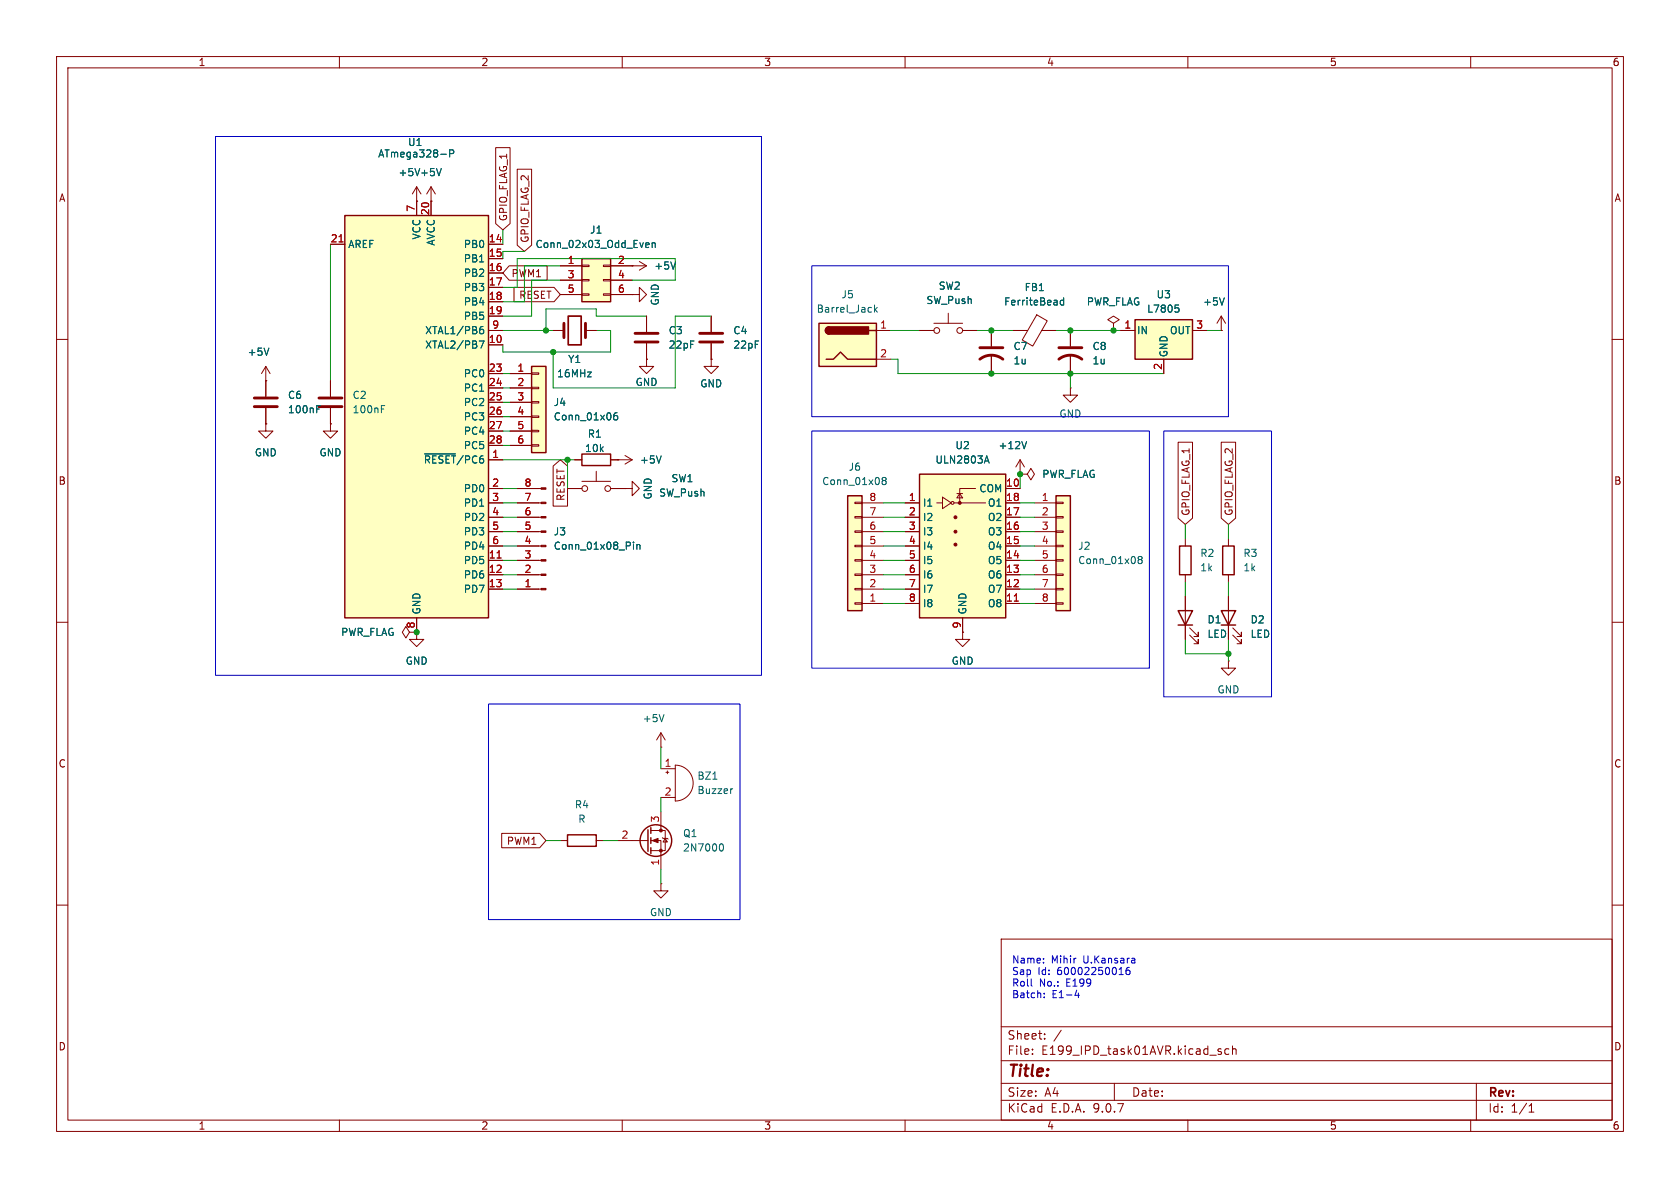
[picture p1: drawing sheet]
<svg xmlns="http://www.w3.org/2000/svg" width="297mm" height="210mm" viewBox="0 0 297 210" stroke-linecap="round" stroke-linejoin="round" font-family="sans-serif">
<g fill="none" stroke="#840000" stroke-width=".18">
<path d="M10 10h277v190h-277zM12 12h273v186h-273zM60 10v2M110 10v2M160 10v2M210 10v2M260 10v2M97.8 58.4h1.9M103.5 58.4h1.9M175.3 58.4v2.8M10 60h2M47 67.3h.1"/>
<path d="M47 64.8l-.8 1.2M47 64.8l.8 1.2M47 64.8v2.5M114.3 63.5v1.3h1.3l-1.3 1.2-1.3-1.2h1.3M114.3 63.5h.1M125.7 63.5v1.3h1.3l-1.3 1.2-1.2-1.2h1.2M125.7 63.5h.1M175.3 62.7v3.3M285 60h2M91.4 99.1h4.3M91.4 96.5h4.3M91.4 94h4.3"/>
<path d="M91.4 91.4h4.3M91.4 88.9h4.3M91.4 86.4h4.3M109.2 81.3h.1M109.2 81.3h2.6M110.5 86.4h1.3v-1.3l1.2 1.3-1.2 1.2v-1.2M110.5 86.4h.1M110.5 80.5l1.3 .8M111.8 81.3l-1.3 .7M209.5 95.3v1.2M217.2 95.3v1.2M10 110h2"/>
<path d="M72.4 111.8l-.6-1.1-.7 1.1 .7 1 .6-1h1.3M73.7 111.8h.1M91.4 104.1h4.3M91.4 101.6h4.3M209.5 101.6v1.3M217.2 101.6v1.3M285 110h2M10 160h2M177 166h108v32h-108zM285 160h2M60 198v2M110 198v2"/>
<path d="M160 198v2M177 194.5h108M177 191.5h108M177 187.5h108M177 181.5h108M182.5 186.3v.1M182.5 185.5v.1M184.7 183.6v.1M184.7 182.8v.1M187.6 182.1l-1.3 2M197 191.5v3M210 198v2"/>
<path d="M215.5 185.9l.4 .1 .1 .2-.3 .2h-.2M215.5 185.4l.4 .1M217.2 185.5l-.4-.1-.3 .3v.4l.2 .2h.5M217.9 185.5l.2-.1 .4 .1v.9M217.9 184.9v1.5M260 198v2M261 191.5v6.5M270.3 196.6h.9M270.3 195.5l.4-.4v1.5"/>
</g>
<path d="M99.7 57.2v2.5M103.5 57.2v2.5M173.2 63.5a3.3 3.3 0 0 1 4.1 0M173.2 61.5h4.1" fill="none" stroke="#840000" stroke-width=".51"/>
<path d="M100.5 55.9h2.2v5.1h-2.2z" fill="none" stroke="#840000" stroke-width=".3"/>
<path d="M208.5 96.5h2.1v5.1h-2.1zM216.2 96.5h2v5.1h-2z" fill="none" stroke="#840000" stroke-width=".25"/>
<g fill="#840000" stroke="#840000" stroke-width=".18">
<path d="M95.7 104h.8v.3h-.8z"/>
<path d="M95.7 101.5h.8v.2h-.8z"/>
<path d="M95.7 98.9h.8v.3h-.8z"/>
<path d="M95.7 96.4h.8v.2h-.8z"/>
<path d="M95.7 93.9h.8v.2h-.8z"/>
<path d="M95.7 91.3h.8v.3h-.8z"/>
<path d="M95.7 88.8h.8v.2h-.8z"/>
<path d="M95.7 86.2h.8v.3h-.8z"/>
</g>
<path d="M47.5 61.5l-.4 1.3M112 95.8v.2M112 96.3v.8M112.6 96.3v.8M112.6 96.4l.2-.1h.3v.8M116.9 80.6l-.4 1.3" fill="none" stroke="#006464" stroke-width=".18"/>
<path d="M94 64.8h2.5v15.2h-2.5z" fill="#ffffc2"/>
<g fill="none" stroke="#840000" stroke-width=".25">
<path d="M94 64.8h2.5v15.2h-2.5zM102.9 80.3h5v2h-5zM208.3 108h2.5l-1.3 2.5zM208.3 110.5h2.5M215.9 108h2.5l-1.2 2.5zM215.9 110.5h2.5M114.6 146.7v3.8M115.1 146.3v1M115.1 148.1v1M115.1 149.9v1"/>
<circle cx="116" cy="148.6" r="2.79"/>
</g>
<g fill="none" stroke="#840000" stroke-width=".18">
<path d="M58.4 74.9v1.3h1.3l-1.3 1.3-1.3-1.3h1.3M58.4 74.9h.1M58.4 67.3v2.8M58.4 72.1v2.8M90.2 66h3.8M90.2 68.6h3.8M90.2 71.1h3.8M90.2 73.7h3.8M90.2 76.2h3.8M90.2 78.7h3.8M94 65.9h1.2v.3h-1.2zM94 68.5h1.2v.2h-1.2z"/>
<path d="M94 71h1.2v.2h-1.2zM94 73.5h1.2v.3h-1.2zM94 76.1h1.2v.2h-1.2zM94 78.6h1.2v.3h-1.2zM100.3 86.4h2.6M101.6 81.3h1.3M102.9 85.1h5M105.4 83.3v1.8M107.9 86.4h2.6M107.9 81.3h1.3M209.5 105.4v7.6M210.3 112.3l1.5 1.5v-.8v.8h-.7"/>
<path d="M210.3 111l1.5 1.5v-.7v.7h-.7M217.2 116.8v1.3h1.2l-1.2 1.3-1.3-1.3h1.3M217.2 116.8h.1M217.2 105.4v7.6M217.9 112.3l1.6 1.5v-.8v.8h-.8M217.9 111l1.6 1.5v-.7v.7h-.8M116.8 132.1h.1M116.8 129.5v2.6M116.8 129.5l-.7 1.3M116.8 129.5l.8 1.3M116.8 135.9h2.6M117.7 136.5h.5"/>
<path d="M118 136.3v.5M119.4 135.3a3.2 3.2 0 0 1 3.1 3.1 3.2 3.2 0 0 1-3.1 3.2zM109.2 148.6h5.4M115.1 146.8h2.5v3.6h-2.5M115.1 148.6h1.7v5.1M116.8 156.2v1.3h1.3l-1.3 1.3-1.2-1.3h1.2M116.8 156.2h.1M116.8 143.5v3.3M116.8 141h2.6M117.1 148.1l.1 .1h.8l.1 .1M117.6 148.2l.4 .6h-.8z"/>
<circle cx="103.4" cy="86.4" r=".51"/>
<circle cx="107.4" cy="86.4" r=".51"/>
</g>
<path d="M67.4 72.3h.4M67.4 71.7h.6M109.1 73h-.4a.86 .86 0 0 0 0 1.2l.4-.1 .1-.4-.2-.2h-.3l-.2 .2M117.4 126.3l-.4 1.3M126 137.7h.7M129.5 139.4l-.2 .1M127.4 149.2h.1a.68 .68 0 0 1 .4 .6 .68 .68 0 0 1-.4 .6h-.1" fill="none" stroke="#006464" stroke-width=".18"/>
<path d="M56.4 71.9h4.1M56.4 70.4h4.1" fill="none" stroke="#840000" stroke-width=".51"/>
<g fill="#840000" stroke="#840000" stroke-width=".18">
<path d="M115.3 148.6l1-.4v.8z"/>
<circle cx="116.8" cy="146.8" r=".25"/>
<circle cx="116.8" cy="150.4" r=".25"/>
</g>
<path d="M186.7 87.6h2.5v20.4h-2.5z" fill="#ffffc2"/>
<path d="M186.7 87.6h2.5v20.4h-2.5z" fill="none" stroke="#840000" stroke-width=".25"/>
<g fill="none" stroke="#840000" stroke-width=".18">
<path d="M182.9 88.9h3.8M182.9 91.4h3.8M182.9 94h3.8M182.9 96.5h3.8M182.9 99.1h3.8M186.7 88.8h1.3v.2h-1.3zM186.7 91.3h1.3v.3h-1.3zM186.7 93.9h1.3v.2h-1.3zM186.7 96.4h1.3v.2h-1.3zM186.7 98.9h1.3v.3h-1.3zM170.2 111.8v1.2h1.2l-1.2 1.3-1.3-1.3h1.3M170.2 111.8h.1"/>
<path d="M182.9 101.6h3.8M182.9 104.1h3.8M182.9 106.7h3.8M186.7 101.5h1.3v.2h-1.3zM186.7 104h1.3v.3h-1.3zM186.7 106.6h1.3v.2h-1.3z"/>
</g>
<path d="M201.4 98.9l-.2-.2 .2-.3h.3l.2 .2-.2 .3M201.4 98.9l-.2 .3 .1 .3 .1 .1h.4l.1-.2v-.2l-.2-.3M201.4 98.9h.3" fill="none" stroke="#006464" stroke-width=".18"/>
<path d="M162.6 83.8h15.2v25.4h-15.2z" fill="#ffffc2"/>
<path d="M162.6 83.8h15.2v25.4h-15.2z" fill="none" stroke="#840000" stroke-width=".25"/>
<g fill="none" stroke="#840000" stroke-width=".18">
<path d="M162.6 58.4h2.5M165.1 57.2h5.1M167.6 55.4v1.8M170.2 58.4h2.5M160 88.9h2.6M160 91.4h2.6M160 94h2.6M160 96.5h2.6M160 99.1h2.6M165.6 88.9h1M166.6 87.9l1.5 1-1.5 1zM168.7 88.9h5.5"/>
<path d="M169.2 87.2h1M169.7 87.2l.5 .8h-1zM172.5 86.4h-2.8v2.5M177.8 88.9h2.5M177.8 91.4h2.5M177.8 94h2.5M177.8 96.5h2.5M177.8 99.1h2.5M177.8 86.4h2.5M160 101.6h2.6M160 104.1h2.6M160 106.7h2.6"/>
<path d="M170.2 109.2v2.6M177.8 101.6h2.5M177.8 104.1h2.5M177.8 106.7h2.5"/>
<circle cx="165.6" cy="58.4" r=".51"/>
<circle cx="169.7" cy="58.4" r=".51"/>
<circle cx="168.4" cy="88.9" r=".25"/>
</g>
<g fill="#840000" stroke="#840000" stroke-width=".18">
<circle cx="168.9" cy="91.4" r=".25"/>
<circle cx="168.9" cy="94" r=".25"/>
<circle cx="168.9" cy="96.3" r=".25"/>
<circle cx="169.7" cy="88.9" r=".25"/>
</g>
<path d="M179.3 106.3h.7" fill="none" stroke="#a90000" stroke-width=".18"/>
<path d="M174.1 81.5h.6M174.4 80.6l.5 1.3" fill="none" stroke="#006464" stroke-width=".18"/>
<path d="M149.9 87.6h2.5v20.4h-2.5z" fill="#ffffc2"/>
<path d="M149.9 87.6h2.5v20.4h-2.5zM100.3 147.6h5.1v2h-5.1z" fill="none" stroke="#840000" stroke-width=".25"/>
<g fill="none" stroke="#840000" stroke-width=".18">
<path d="M151.1 98.9h1.3v.3h-1.3zM151.1 96.4h1.3v.2h-1.3zM151.1 93.9h1.3v.2h-1.3zM151.1 91.3h1.3v.3h-1.3zM151.1 88.8h1.3v.2h-1.3zM152.4 99.1h3.8M152.4 96.5h3.8M152.4 94h3.8M152.4 91.4h3.8M152.4 88.9h3.8M151.1 106.6h1.3v.2h-1.3zM151.1 104h1.3v.3h-1.3z"/>
<path d="M151.1 101.5h1.3v.2h-1.3zM152.4 106.7h3.8M152.4 104.1h3.8M152.4 101.6h3.8M99.1 148.6h1.2M105.4 148.6h1.3"/>
</g>
<path d="M156.2 84.9l-.3-.2 .3-.3h.2l.3 .2-.3 .3M156.2 84.9l-.3 .3 .1 .3 .2 .2 .3-.1 .2-.2v-.2l-.3-.3M156.2 84.9h.2" fill="none" stroke="#006464" stroke-width=".18"/>
<path d="M144.8 57.2h10.1v7.6h-10.1z" fill="#ffffc2"/>
<path d="M144.8 57.2h10.1v7.6h-10.1zM146.6 57.8a.64 .64 0 0 0-.7 .6 .64 .64 0 0 0 .7 .7M153.7 58.4h1.2M146 63.5h1.3l1.3-1.3 1.3 1.3h5" fill="none" stroke="#840000" stroke-width=".25"/>
<g fill="#840000" stroke="#840000" stroke-width=".25">
<path d="M146.1 58l.5-.2v1.3a.63 .63 0 0 1-.6-.4 .63 .63 0 0 1 .1-.7z"/>
<path d="M146.6 57.8h6.9v1.3h-6.9z"/>
</g>
<path d="M154.9 58.4h2.6M179.1 58.4h2.6M183.3 55.7l1.8 1-2.5 4.5-1.9-1.1zM184.1 58.4h2.6M189.2 58.4v2.8M47 67.3v2.8M47 72.1v2.8M154.9 63.5h2.6M189.2 62.7v3.3" fill="none" stroke="#840000" stroke-width=".18"/>
<path d="M154.6 53.9v1.3M154.7 54.7l.4 .5M155.1 54.3l-.5 .5M188 52.6v1.3M188 53.1h-.3l-.3 .2 .2 .6h.4M56 72.3h.4M56 71.7h.6" fill="none" stroke="#006464" stroke-width=".18"/>
<path d="M45 71.9h4M45 70.4h4M187.2 63.5a3.3 3.3 0 0 1 4.1 0M187.2 61.5h4.1" fill="none" stroke="#840000" stroke-width=".51"/>
<path d="M200.7 56.5h10.1v7h-10.1z" fill="#ffffc2"/>
<path d="M200.7 56.5h10.1v7h-10.1z" fill="none" stroke="#840000" stroke-width=".25"/>
<g fill="none" stroke="#840000" stroke-width=".18">
<path d="M76.2 35.6h.1M76.2 33l-.8 1.3M76.2 33l.8 1.3M76.2 33v2.6M196.8 57.2l1.1-.7-1.1-.6-1 .6 1 .7v1.2M196.8 58.4h.1M198.1 58.4h2.6M210.8 58.4h2.6M215.9 58.4h.1M215.9 55.9l-.8 1.3M215.9 55.9l.8 1.3M215.9 55.9v2.5"/>
<path d="M189.2 68.6v1.3h1.3l-1.3 1.2-1.2-1.2h1.2M189.2 68.6h.1M205.7 63.5v2.5M180.3 83.8h.1M180.3 83.8h1.3l.6-1 .7 1-.7 1-.6-1M180.3 81.3l-.7 1.3M180.3 81.3l.8 1.3M180.3 81.3v2.5"/>
</g>
<path d="M78 29.8l-.4 1.3M207.8 53.9h.6M207.9 54.4h.3l.2 .2-.1 .5-.4 .1M216.4 52.6l-.4 1.3M181.5 78l-.4 1.3" fill="none" stroke="#006464" stroke-width=".18"/>
<path d="M61 38.1h25.4v71.1h-25.4z" fill="#ffffc2"/>
<path d="M61 38.1h25.4v71.1h-25.4z" fill="none" stroke="#840000" stroke-width=".25"/>
<g fill="none" stroke="#840000" stroke-width=".18">
<path d="M73.7 35.6h.1M73.7 33v5.1M73.7 33l-.8 1.3M73.7 33l.7 1.3M76.2 35.6v2.5M58.4 43.2h2.6M86.4 43.2h2.5M86.4 45.7h2.5M86.4 48.3h2.5M86.4 50.8h2.5M86.4 53.3h2.5M86.4 55.9h2.5"/>
<path d="M86.4 58.4h2.5M111.8 47h.1M111.8 52.1h1.2v-1.3l1.3 1.3-1.3 1.2v-1.2M111.8 52.1h.1M111.8 47h2.5M113 46.2l1.3 .8M114.3 47l-1.3 .8M114.3 55.9v2.8M125.7 55.9v2.8M47 74.9v1.3h1.3l-1.3 1.3-1.3-1.3h1.3M47 74.9h.1M86.4 61h2.5"/>
<path d="M86.4 66h2.5M86.4 68.6h2.5M86.4 71.1h2.5M86.4 73.7h2.5M86.4 76.2h2.5M86.4 78.7h2.5M114.3 60.7v2.8M125.7 60.7v2.8M86.4 81.3h2.5M86.4 86.4h2.5M86.4 88.9h2.5M86.4 91.4h2.5"/>
<path d="M86.4 94h2.5M86.4 96.5h2.5M86.4 99.1h2.5M73.7 109.2v2.6M86.4 101.6h2.5M86.4 104.1h2.5"/>
</g>
<path d="M59.9 42.8h.8M87.9 98.6h.7" fill="none" stroke="#a90000" stroke-width=".18"/>
<path d="M77.9 27.3h1M79.5 27.2l.6-.1 .1-.2v-.3l-.7-.1v1.3M84.8 58.3l.5-.1 .2 .3-.1 .4-.4 .1-.2-.1M85.4 57.7l-.4 .1-.2 .2M119.4 46.3l-.4 1.3M84.7 60.3h.9l-.6 1.2M75.1 80.2h5.4" fill="none" stroke="#006464" stroke-width=".18"/>
<path d="M112.3 58.9h4M123.7 58.9h4.1M112.3 60.5h4M123.7 60.5h4.1" fill="none" stroke="#840000" stroke-width=".51"/>
<path d="M102.9 45.7h5v7.6h-5z" fill="#ffffc2"/>
<path d="M102.9 45.7h5v7.6h-5z" fill="none" stroke="#840000" stroke-width=".25"/>
<g fill="none" stroke="#840000" stroke-width=".18">
<path d="M73.7 35.6h.1M73.7 35.6v2.5M76.2 35.6h.1M76.2 35.6v2.5M87.6 26.1h2.6v13.4l-1.3 1.1-1.3-1.1zM91.4 29.9h2.6v13.4l-1.3 1.2-1.3-1.2zM58.4 43.2h2.6M86.4 58.4h2.5M86.4 43.2h2.5M86.4 45.7h2.5M86.4 48.3h2.5M86.4 50.8h2.5"/>
<path d="M86.4 53.3h2.5M86.4 55.9h2.5M90 47h6.7v2.5h-6.7l-1.1-1.2zM90.9 50.8h7l1.2 1.3-1.2 1.2h-7zM97.8 58.4h1.3M99.1 47h3.8M99.1 49.5h3.8M99.1 52.1h3.8M102.9 46.9h1.2v.2h-1.2zM102.9 49.4h1.2v.3h-1.2zM102.9 51.9h1.2v.3h-1.2zM104.1 58.4h1.3"/>
<path d="M106.7 46.9h1.2v.2h-1.2zM106.7 49.4h1.2v.3h-1.2zM106.7 51.9h1.2v.3h-1.2zM107.9 47h3.9M107.9 49.5h3.9M107.9 52.1h3.9M111.8 47h.1M111.8 52.1h.1M114.3 55.9v2.8M125.7 55.9v2.8M162.6 58.4h2.5M170.2 58.4h2.5"/>
<path d="M175.3 58.4v2.8M179.1 58.4h2.5M184.1 58.4h2.6M189.2 58.4v2.8M196.8 58.4h.1M198.1 58.4h2.6M210.8 58.4h2.6M215.9 58.4h.1M47 67.3h.1M47 74.9h.1M47 67.3v2.8M47 72.1v2.8"/>
<path d="M58.4 74.9h.1M58.4 67.3v2.8M58.4 72.1v2.8M86.4 66h2.5M86.4 68.6h2.5M86.4 71.1h2.5M86.4 73.7h2.5M86.4 76.2h2.5M86.4 78.7h2.5M86.4 61h2.5M90.2 66h3.8M90.2 68.6h3.8"/>
<path d="M90.2 71.1h3.8M90.2 73.7h3.8M90.2 76.2h3.8M90.2 78.7h3.8M114.3 63.5h.1M114.3 60.7v2.8M125.7 63.5h.1M125.7 60.7v2.8M175.3 62.7v3.3M189.2 62.7v3.3M205.7 63.5v2.5M208.3 78.2h2.5v13.4l-1.3 1.1-1.2-1.1z"/>
<path d="M215.9 78.2h2.5v13.4l-1.2 1.1-1.3-1.1zM86.4 88.9h2.5M86.4 91.4h2.5M86.4 94h2.5M86.4 96.5h2.5M86.4 99.1h2.5M86.4 86.4h2.5M86.4 81.3h2.5M91.4 88.9h3.8M91.4 91.4h3.8M91.4 94h3.8M91.4 96.5h3.8"/>
<path d="M91.4 99.1h3.8M91.4 86.4h3.8M97.8 82.4l1.3-1.1 1.2 1.1v7.1h-2.5zM100.3 86.4h2.6M101.6 81.3h1.3M107.9 86.4h2.6M107.9 81.3h1.3M109.2 81.3h.1M110.5 86.4h.1M160 88.9h2.6M160 91.4h2.6M160 94h2.6"/>
<path d="M160 96.5h2.6M160 99.1h2.6M177.8 88.9h2.5M177.8 91.4h2.5M177.8 94h2.5M177.8 96.5h2.5M177.8 99.1h2.5M177.8 86.4h2.5M180.3 83.8h.1M73.7 111.8v1.2h1.2l-1.2 1.3-1.3-1.3h1.3M73.7 111.8h.1M73.7 109.2v2.6"/>
<path d="M86.4 101.6h2.5M86.4 104.1h2.5M91.4 101.6h3.8M91.4 104.1h3.8M160 101.6h2.6M160 104.1h2.6M160 106.7h2.6M170.2 111.8h.1M170.2 109.2v2.6M177.8 101.6h2.5M177.8 104.1h2.5M177.8 106.7h2.5"/>
<path d="M209.5 105.4v2.6M209.5 110.5v2.5M217.2 105.4v2.6M217.2 110.5v2.5M88.7 147.3h6.7l1.1 1.3-1.1 1.3h-6.7z"/>
</g>
<g fill="none" stroke="#006464" stroke-width=".18">
<path d="M77.9 27.3h1M78 29.8l-.4 1.3M79.5 27.2l.6-.1 .1-.2v-.3l-.7-.1v1.3M84.8 58.3l.5-.1 .2 .3-.1 .4-.4 .1-.2-.1M85.4 57.7l-.4 .1-.2 .2M114.3 42.9l.4 .1 .1 .2-.7 .1M114.7 43.7l-.4 .1M115.3 43l.2-.1 .3 .1v.8M115.3 42.9v.9M119.4 46.3l-.4 1.3M188 52.6v1.3M188 53.1h-.3l-.3 .2 .2 .6h.4"/>
<path d="M207.8 53.9h.6M207.9 54.4h.3l.2 .2-.1 .5-.4 .1M216.4 52.6l-.4 1.3M47.5 61.5l-.4 1.3M56 72.3h.4M56 71.7h.6M67.4 72.3h.4M67.4 71.7h.6M84.7 60.3h.9l-.6 1.2M109.1 73h-.4a.86 .86 0 0 0 0 1.2l.4-.1 .1-.4-.2-.2h-.3l-.2 .2M181.5 78l-.4 1.3M75.1 80.2h5.4"/>
<path d="M112 95.8v.2M112 96.3v.8M112.6 96.3v.8M112.6 96.4l.2-.1h.3v.8M116.9 80.6l-.4 1.3M174.1 81.5h.6M174.4 80.6l.5 1.3"/>
</g>
<g fill="none" stroke="#009600" stroke-width=".18">
<path d="M58.4 43.2v24.1M88.9 58.4h8.9M88.9 40.6v2.6M92.7 44.5h-3.8v1.2M99.1 49.5h-5.1v6.4h-5.1M99.1 47h-6.4v6.3h-3.8M105.4 58.4h2.5v3.8h-19v-1.2M111.8 49.5h7.6v-3.8h-28v5.1h-2.5M114.3 55.9h-8.9v-1.3h-8.9v3.8M125.7 55.9h-6.3v12.7h-21.6v-6.4M157.5 58.4h5.1M172.7 58.4h6.4"/>
<path d="M186.7 58.4h11.4M213.4 58.4h2.5M88.9 73.7h1.3M88.9 68.6h1.3M88.9 71.1h1.3M88.9 78.7h1.3M88.9 66h1.3M88.9 76.2h1.3M157.5 63.5h1.2v2.5h47M189.2 66v2.6M88.9 86.4h2.5M88.9 81.3h12.7"/>
<path d="M88.9 94h2.5M88.9 91.4h2.5M88.9 96.5h2.5M88.9 99.1h2.5M88.9 88.9h2.5M100.3 81.3v5.1M156.2 94h3.8M156.2 91.4h3.8M156.2 96.5h3.8M156.2 99.1h3.8M156.2 88.9h3.8M180.3 94h2.6"/>
<path d="M180.3 91.4h2.6M180.3 96.5h2.6M180.3 99.1h2.6M180.3 83.8v2.6M180.3 88.9h2.6M209.5 92.7v2.6M217.2 92.7v2.6M88.9 101.6h2.5M88.9 104.1h2.5M156.2 101.6h3.8M156.2 106.7h3.8M156.2 104.1h3.8"/>
<path d="M180.3 101.6h2.6M180.3 106.7h2.6M180.3 104.1h2.6M209.5 102.9v2.5M209.5 113v2.6h7.7M217.2 102.9v2.5M217.2 113v3.8M116.8 132.1v3.8M96.5 148.6h2.6M106.7 148.6h2.5M116.8 141v2.5M116.8 153.7v2.5"/>
</g>
<g fill="none" stroke="#0000c2" stroke-width=".18">
<path d="M38.1 24.1h96.5v95.3h-96.5zM143.5 47h73.7v26.7h-73.7zM143.5 76.2h59.7v41.9h-59.7zM205.7 76.2h19.1v47h-19.1zM86.4 124.5h44.4v38.1h-44.4zM182.3 174.1l.2 .2M184.5 170.1v.1M184.5 169.5v.1M184.6 176.2v.2M184.6 175.6v.1M190.3 175l-.3 .9h.8M190.6 175.5v.9"/>
<path d="M197.8 172.3h.8M199.2 171.1a.99 .99 0 0 0 0 1.1h.5l.1-.5-.3-.2-.3 .1-.1 .1M200.4 169.4l.2 .2v.6M200.6 170.2h-.1M200.6 169.7l-.1 .1"/>
</g>
<path d="M59.9 42.8h.8M87.9 98.6h.7M179.3 106.3h.7" fill="none" stroke="#a90000" stroke-width=".18"/>
<g fill="#009600" stroke="#009600" stroke-width=".18">
<circle cx="217.2" cy="115.6" r=".46"/>
<circle cx="73.7" cy="111.8" r=".46"/>
<circle cx="100.3" cy="81.3" r=".46"/>
<circle cx="97.8" cy="62.2" r=".46"/>
<circle cx="96.5" cy="58.4" r=".46"/>
<circle cx="175.3" cy="58.4" r=".46"/>
<circle cx="175.3" cy="66" r=".46"/>
<circle cx="189.2" cy="66" r=".46"/>
<circle cx="189.2" cy="58.4" r=".46"/>
<circle cx="196.8" cy="58.4" r=".46"/>
<circle cx="180.3" cy="83.8" r=".46"/>
</g>
<text font-size="2.8" fill="#840000" x="178" y="190.9">Title:</text>
<g font-size="2.1" fill="#840000">
<text x="178" y="184">Sheet:</text>
<text x="178" y="186.7">File:</text>
<text x="184.1" y="186.7">E199_IPD_task01AVR.kicad_sch</text>
<text x="178" y="196.9">KiCad</text>
<text x="178" y="194.1">Size:</text>
<text x="184.7" y="194.1">A4</text>
<text x="185.7" y="196.9">E.D.A.</text>
<text x="193.3" y="196.9">9.0.7</text>
<text x="200" y="194.1">Date:</text>
<text x="263" y="194.3">Rev:</text>
<text x="263" y="196.9">Id:</text>
<text x="267.1" y="196.9">1/1</text>
</g>
<g font-size="1.8" fill="#840000">
<text x="35" y="11.9">1</text>
<text x="85" y="11.9">2</text>
<text x="135" y="11.9">3</text>
<text x="185" y="11.9">4</text>
<text x="235" y="11.9">5</text>
<text x="285" y="11.9">6</text>
<text x="10.3" y="35.9">A</text>
<text x="285.3" y="35.9">A</text>
<text x="89.9" y="39.2" transform="rotate(-90 89.9 39.2)">GPIO_FLAG_1</text>
<text x="93.7" y="43" transform="rotate(-90 93.7 43)">GPIO_FLAG_2</text>
<text x="90.3" y="49.2">PWM1</text>
<text x="91.7" y="53">RESET</text>
<text x="10.3" y="85.9">B</text>
<text x="100" y="88.7" transform="rotate(-90 100 88.7)">RESET</text>
<text x="285.3" y="85.9">B</text>
<text x="210.5" y="91.3" transform="rotate(-90 210.5 91.3)">GPIO_FLAG_1</text>
<text x="218.1" y="91.3" transform="rotate(-90 218.1 91.3)">GPIO_FLAG_2</text>
<text x="10.3" y="135.9">C</text>
<text x="285.3" y="135.9">C</text>
<text x="89.5" y="149.5">PWM1</text>
<text x="10.3" y="185.9">D</text>
<text x="285.3" y="185.9">D</text>
<text x="35" y="199.9">1</text>
<text x="85" y="199.9">2</text>
<text x="135" y="199.9">3</text>
<text x="185" y="199.9">4</text>
<text x="235" y="199.9">5</text>
<text x="285" y="199.9">6</text>
</g>
<g font-size="1.8" fill="#006464">
<text x="66.8" y="28">ATmega328-P</text>
<text x="72" y="26">U1</text>
<text x="70.4" y="31.3">+5V +5V</text>
<text x="104.2" y="41.5">J1</text>
<text x="61.5" y="44">AREF</text>
<text x="74.5" y="42.4" transform="rotate(-90 74.5 42.4)">VCC</text>
<text x="77.1" y="43.5" transform="rotate(-90 77.1 43.5)">AVCC</text>
<text x="81.9" y="44">PB0</text>
<text x="81.9" y="46.6">PB1</text>
<text x="94.6" y="44">Conn_02x03_Odd_Even</text>
<text x="115.6" y="47.9">+5V</text>
<text x="81.9" y="49.1">PB2</text>
<text x="81.9" y="51.7">PB3</text>
<text x="148.7" y="52.9">J5</text>
<text x="163.7" y="53.9">SW_Push</text>
<text x="165.9" y="51.4">SW2</text>
<text x="181" y="51.7">FB1</text>
<text x="204.4" y="52.9">U3</text>
<text x="75.1" y="59.3">XTAL1/PB6</text>
<text x="81.9" y="54.2">PB4</text>
<text x="81.9" y="56.7">PB5</text>
<text x="116.7" y="54.1" transform="rotate(-90 116.7 54.1)">GND</text>
<text x="118.1" y="59.3">C3</text>
<text x="129.5" y="59.3">C4</text>
<text x="144.3" y="55.5">Barrel_Jack</text>
<text x="177.4" y="54.2">FerriteBead</text>
<text x="192" y="54.2">PWR_FLAG</text>
<text x="200.9" y="59.3">IN</text>
<text x="202.7" y="55.5">L7805</text>
<text x="206.7" y="59.3">OUT</text>
<text x="212.6" y="54.2">+5V</text>
<text x="43.7" y="63.1">+5V</text>
<text x="75.1" y="61.8">XTAL2/PB7</text>
<text x="100.3" y="64.4">Y1</text>
<text x="118.1" y="61.8">22pF</text>
<text x="129.5" y="61.8">22pF</text>
<text x="179.1" y="62.1">C7</text>
<text x="179.1" y="64.6">1u</text>
<text x="193" y="62.1">C8</text>
<text x="193" y="64.6">1u</text>
<text x="206.6" y="63.2" transform="rotate(-90 206.6 63.2)">GND</text>
<text x="50.8" y="70.7">C6</text>
<text x="62.2" y="70.7">C2</text>
<text x="81.9" y="66.9">PC0</text>
<text x="81.9" y="69.4">PC1</text>
<text x="81.9" y="72">PC2</text>
<text x="97.8" y="72">J4</text>
<text x="98.4" y="66.9">16MHz</text>
<text x="112.3" y="68.4">GND</text>
<text x="123.7" y="68.7">GND</text>
<text x="50.8" y="73.3">100nF</text>
<text x="62.2" y="73.3">100nF</text>
<text x="81.9" y="74.5">PC3</text>
<text x="81.9" y="77.1">PC4</text>
<text x="97.8" y="74.5">Conn_01x06</text>
<text x="103.8" y="77.6">R1</text>
<text x="187.2" y="74">GND</text>
<text x="45" y="80.9">GND</text>
<text x="56.4" y="80.9">GND</text>
<text x="74.8" y="82.1">~{RESET}/PC6</text>
<text x="81.9" y="79.6">PC5</text>
<text x="103.3" y="80.1">10k</text>
<text x="113" y="82.1">+5V</text>
<text x="149.9" y="83.4">J6</text>
<text x="165.3" y="82.1">ULN2803A</text>
<text x="168.8" y="79.6">U2</text>
<text x="176.4" y="79.6">+12V</text>
<text x="81.9" y="87.2">PD0</text>
<text x="81.9" y="89.8">PD1</text>
<text x="115.4" y="88.4" transform="rotate(-90 115.4 88.4)">GND</text>
<text x="116.4" y="88">SW_Push</text>
<text x="118.6" y="85.4">SW1</text>
<text x="145.3" y="86">Conn_01x08</text>
<text x="163.1" y="89.8">I1</text>
<text x="173" y="87.2">COM</text>
<text x="174.5" y="89.8">O1</text>
<text x="184.2" y="84.7">PWR_FLAG</text>
<text x="81.9" y="92.3">PD2</text>
<text x="81.9" y="94.8">PD3</text>
<text x="97.8" y="94.8">J3</text>
<text x="163.1" y="92.3">I2</text>
<text x="163.1" y="94.8">I3</text>
<text x="174.5" y="92.3">O2</text>
<text x="174.5" y="94.8">O3</text>
<text x="81.9" y="97.4">PD4</text>
<text x="81.9" y="99.9">PD5</text>
<text x="97.8" y="97.4">Conn_01x08_Pin</text>
<text x="163.1" y="97.4">I4</text>
<text x="163.1" y="99.9">I5</text>
<text x="174.5" y="97.4">O4</text>
<text x="174.5" y="99.9">O5</text>
<text x="190.5" y="97.4">J2</text>
<text x="190.5" y="99.9">Conn_01x08</text>
<text x="212.1" y="98.7">R2</text>
<text x="212.1" y="101.2">1k</text>
<text x="219.7" y="98.7">R3</text>
<text x="219.7" y="101.2">1k</text>
<text x="81.9" y="102.5">PD6</text>
<text x="81.9" y="105">PD7</text>
<text x="163.1" y="102.5">I6</text>
<text x="163.1" y="105">I7</text>
<text x="163.1" y="107.5">I8</text>
<text x="174.5" y="102.5">O6</text>
<text x="174.5" y="105">O7</text>
<text x="174.5" y="107.5">O8</text>
<text x="60.2" y="112.6">PWR_FLAG</text>
<text x="74.5" y="108.7" transform="rotate(-90 74.5 108.7)">GND</text>
<text x="171" y="108.7" transform="rotate(-90 171 108.7)">GND</text>
<text x="213.4" y="110.4">D1</text>
<text x="213.4" y="112.9">LED</text>
<text x="221" y="110.4">D2</text>
<text x="221" y="112.9">LED</text>
<text x="71.6" y="117.7">GND</text>
<text x="168.1" y="117.7">GND</text>
<text x="215.1" y="122.8">GND</text>
<text x="113.5" y="127.9">+5V</text>
<text x="101.5" y="143.1">R4</text>
<text x="123.2" y="138">BZ1</text>
<text x="123.2" y="140.6">Buzzer</text>
<text x="102.1" y="145.6">R</text>
<text x="120.7" y="148.2">Q1</text>
<text x="120.7" y="150.7">2N7000</text>
<text x="114.8" y="162.2">GND</text>
</g>
<g font-size="1.8" fill="#a90000">
<text x="73.4" y="37.5" transform="rotate(-90 73.4 37.5)">7</text>
<text x="75.9" y="38.1" transform="rotate(-90 75.9 38.1)">20</text>
<text x="58.4" y="42.9">21</text>
<text x="86.3" y="42.9">14</text>
<text x="86.3" y="45.5">15</text>
<text x="100.3" y="46.7">1</text>
<text x="109.1" y="46.7">2</text>
<text x="86.3" y="48">16</text>
<text x="86.3" y="50.5">17</text>
<text x="86.3" y="53.1">18</text>
<text x="100.3" y="49.3">3</text>
<text x="100.3" y="51.8">5</text>
<text x="109.1" y="49.3">4</text>
<text x="109.1" y="51.8">6</text>
<text x="86.3" y="55.6">19</text>
<text x="86.9" y="58.2">9</text>
<text x="155.5" y="58.2">1</text>
<text x="198.7" y="58.2">1</text>
<text x="211.4" y="58.2">3</text>
<text x="86.3" y="60.7">10</text>
<text x="86.3" y="65.8">23</text>
<text x="91.4" y="65.8">1</text>
<text x="155.5" y="63.2">2</text>
<text x="205.5" y="65.5" transform="rotate(-90 205.5 65.5)">2</text>
<text x="86.3" y="68.3">24</text>
<text x="86.3" y="70.9">25</text>
<text x="91.4" y="68.3">2</text>
<text x="91.4" y="70.9">3</text>
<text x="86.3" y="73.4">26</text>
<text x="86.3" y="75.9">27</text>
<text x="91.4" y="73.4">4</text>
<text x="91.4" y="75.9">5</text>
<text x="86.3" y="78.5">28</text>
<text x="86.9" y="81">1</text>
<text x="91.4" y="78.5">6</text>
<text x="86.9" y="86.1">2</text>
<text x="86.9" y="88.6">3</text>
<text x="92.6" y="88.6">7</text>
<text x="92.6" y="86.1">8</text>
<text x="153.6" y="88.6">8</text>
<text x="160.6" y="88.6">1</text>
<text x="177.8" y="86.1">10</text>
<text x="177.8" y="88.6">18</text>
<text x="184.1" y="88.6">1</text>
<text x="86.9" y="91.2">4</text>
<text x="86.9" y="93.7">5</text>
<text x="92.6" y="93.7">5</text>
<text x="92.6" y="91.2">6</text>
<text x="153.6" y="93.7">6</text>
<text x="153.6" y="91.2">7</text>
<text x="160.6" y="91.2">2</text>
<text x="160.6" y="93.7">3</text>
<text x="177.8" y="91.2">17</text>
<text x="177.8" y="93.7">16</text>
<text x="184.1" y="91.2">2</text>
<text x="184.1" y="93.7">3</text>
<text x="86.3" y="98.8">11</text>
<text x="86.3" y="101.3">12</text>
<text x="86.9" y="96.3">6</text>
<text x="92.6" y="101.3">2</text>
<text x="92.6" y="98.8">3</text>
<text x="92.6" y="96.3">4</text>
<text x="153.6" y="101.3">3</text>
<text x="153.6" y="98.8">4</text>
<text x="153.6" y="96.3">5</text>
<text x="160.6" y="96.3">4</text>
<text x="160.6" y="98.8">5</text>
<text x="160.6" y="101.3">6</text>
<text x="177.8" y="96.3">15</text>
<text x="177.8" y="98.8">14</text>
<text x="177.8" y="101.3">13</text>
<text x="184.1" y="96.3">4</text>
<text x="184.1" y="98.8">5</text>
<text x="184.1" y="101.3">6</text>
<text x="86.3" y="103.9">13</text>
<text x="92.6" y="103.9">1</text>
<text x="153.6" y="106.4">1</text>
<text x="153.6" y="103.9">2</text>
<text x="160.6" y="103.9">7</text>
<text x="160.6" y="106.4">8</text>
<text x="177.8" y="103.9">12</text>
<text x="177.8" y="106.4">11</text>
<text x="184.1" y="103.9">7</text>
<text x="184.1" y="106.4">8</text>
<text x="73.4" y="111.2" transform="rotate(-90 73.4 111.2)">8</text>
<text x="169.9" y="111.2" transform="rotate(-90 169.9 111.2)">9</text>
<text x="117.4" y="135.6">1</text>
<text x="117.4" y="140.7">2</text>
<text x="109.8" y="148.3">2</text>
<text x="116.6" y="145.5" transform="rotate(-90 116.6 145.5)">3</text>
<text x="116.6" y="153.1" transform="rotate(-90 116.6 153.1)">1</text>
</g>
<g font-size="1.8" fill="#0000c2">
<text x="178.8" y="170.5">Name:</text>
<text x="178.8" y="172.6">Sap</text>
<text x="183.5" y="172.6">Id:</text>
<text x="185.9" y="170.5">Mihir</text>
<text x="187" y="172.6">60002250016</text>
<text x="191.6" y="170.5">U.Kansara</text>
<text x="178.8" y="174.6">Roll</text>
<text x="178.8" y="176.7">Batch:</text>
<text x="183.7" y="174.6">No.:</text>
<text x="186" y="176.7">E1-4</text>
<text x="188.6" y="174.6">E199</text>
</g>
</svg>
